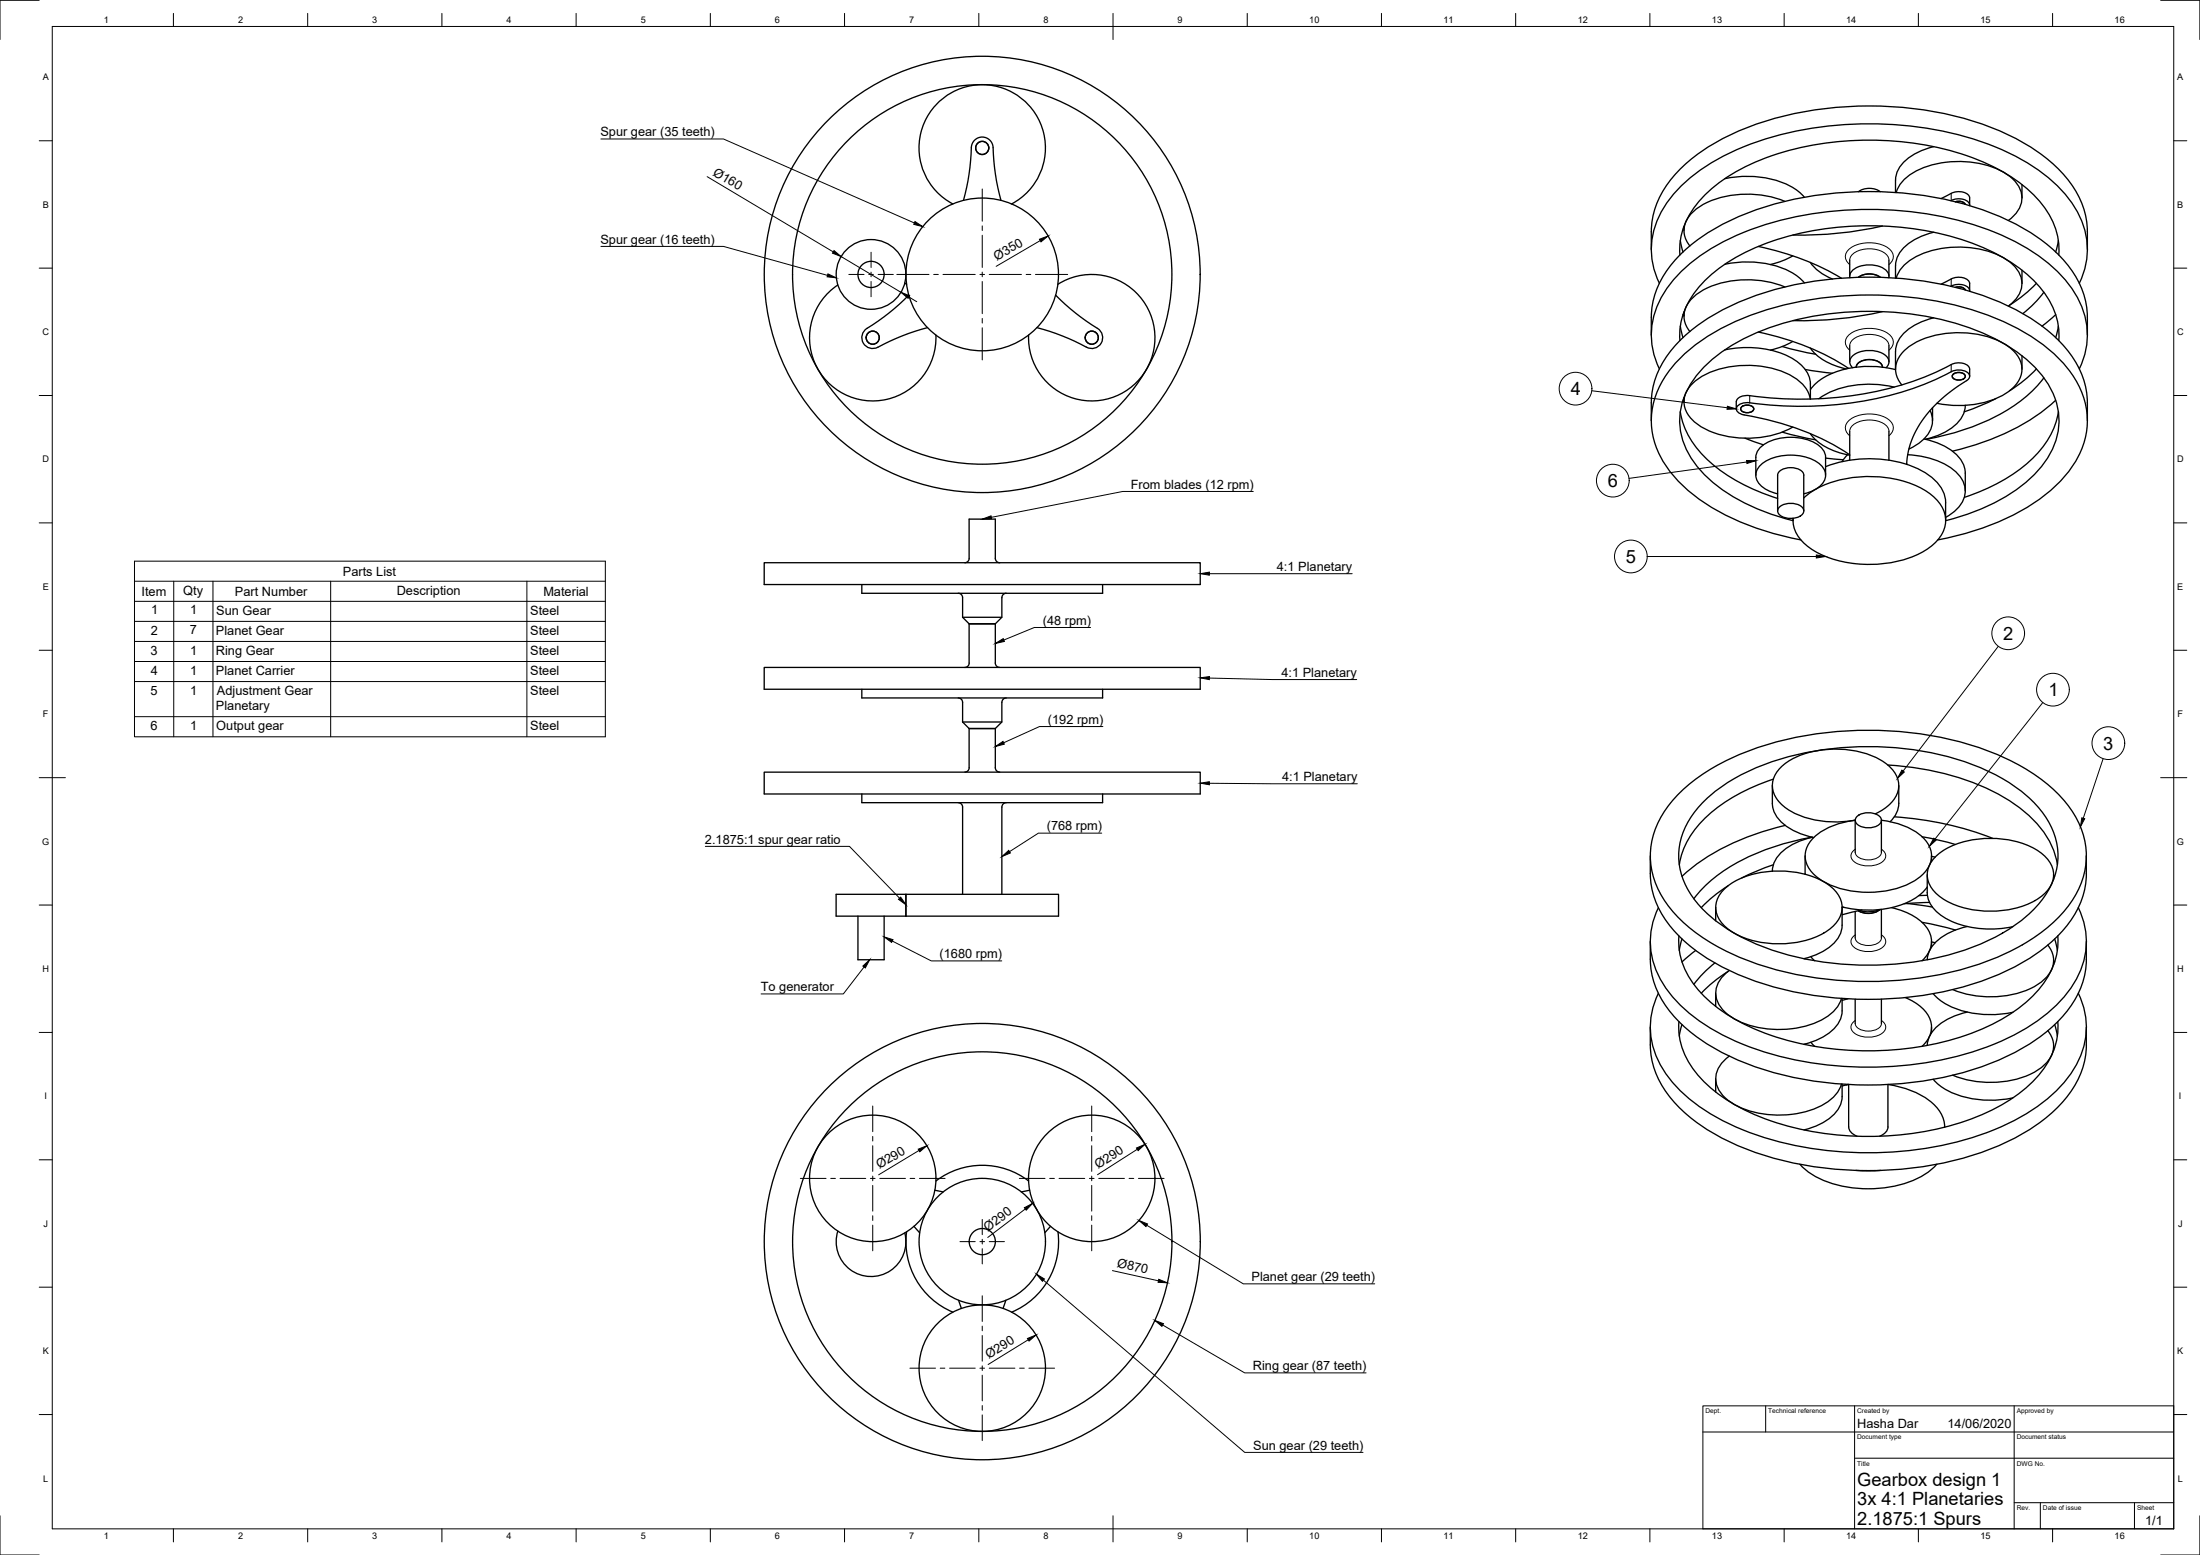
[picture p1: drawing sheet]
<svg xmlns="http://www.w3.org/2000/svg" width="841mm" height="594mm" viewBox="0 0 841 594" stroke-linecap="round" stroke-linejoin="round" font-family="sans-serif">
<!-- layer: Visible -->
<g fill="none" stroke="#000" stroke-width=".51">
<path d="M739.2 56a19.5 19.5 0 0 0-13.9 9.5 16.1 16.1 0 0 0-.7 8M364.3 77.9a24.2 24.2 0 0 1-7.5-36.7 24.2 24.2 0 0 1 37.4 0 24.2 24.2 0 0 1-7.5 36.7M368.3 76.6a89.5 89.5 0 0 0 3.1-21 4.2 4.2 0 0 1 4.5-3.2 4.2 4.2 0 0 1 3.7 4 84 84 0 0 0 3.1 20.2M659.4 68.3a37.1 37.1 0 0 1 27.1 4.1l3.3 3M682.4 76.9a37.8 37.8 0 0 0-32.8 2.1 10.3 10.3 0 0 0-5.5 11.4l1.9 3.6M710.5 73.2a7.4 7.4 0 0 1 8.3 0M724.9 73.6a15.6 15.6 0 0 1 10-9.4 37.8 37.8 0 0 1 32.2 2.4 10.2 10.2 0 0 1 5.2 12.2 12.7 12.7 0 0 1-4.5 5.4M742 75.9l1.7-.9a7.7 7.7 0 0 1 8.1-1.1l1.1 1.2 .1 3.3M745.8 76.7a5.9 5.9 0 0 1 7 .9l.1 1M747.5 77.1a3.1 3.1 0 0 1 3.8 1M773 70.5v5.1M631.3 95.3a37.9 37.9 0 0 1 3-19.6 51.3 51.3 0 0 1 21.4-21.2 120.3 120.3 0 0 1 58.9-14 120.3 120.3 0 0 1 59 14 51.3 51.3 0 0 1 21.4 21.2 29.4 29.4 0 0 1 3 12.8v6.8"/>
<path d="M642.2 97.4a28.9 28.9 0 0 1 10-23.4 75.5 75.5 0 0 1 37-17.8 117.7 117.7 0 0 1 70.9 6.6 51.2 51.2 0 0 1 23.5 19.7 25.6 25.6 0 0 1 3.4 14.9M642.4 91.9l1 4.4M643.7 86.5v1.6M672.2 94.2a101.9 101.9 0 0 1 31.8 12.1M685.3 97.7l-3.9 2-4.6 1.3M707.1 99.4v6.1M719.6 86.4a139.4 139.4 0 0 1-34.2 3.4M722.1 99.4v6.1M739.2 88.7a19.5 19.5 0 0 0-13.9 9.5 16.1 16.1 0 0 0-.7 8M786.9 91.9l-1 4.4M320.3 108.9a24.2 24.2 0 0 0 2.4 41.6 24.2 24.2 0 0 0 35.1-22.5M345.9 108.2l.7 .4"/>
<path d="M347.4 112.8a88.4 88.4 0 0 1-16.6 13.1 4.2 4.2 0 0 0-.6 5.5 4.2 4.2 0 0 0 5.4 1.3 83.9 83.9 0 0 1 19-7.5M403.6 112.8a86.7 86.7 0 0 0 16.5 13.1 4.2 4.2 0 0 1 .6 5.5 4.2 4.2 0 0 1-5.4 1.2M404.4 108.6a24.2 24.2 0 0 1 35.5 11.8 24.2 24.2 0 0 1-18.7 32.5 24.2 24.2 0 0 1-28-24.9M634.4 108.2a29.9 29.9 0 0 1 4.9-33.5 73.7 73.7 0 0 1 34.7-21.3 136.9 136.9 0 0 1 88.7 2.7 66.2 66.2 0 0 1 28.9 20.9 29.5 29.5 0 0 1 3.3 31.2M643.7 119.2v1.6M659.4 101a37.1 37.1 0 0 1 27.1 4.1l3.3 3M682.4 109.6a37.8 37.8 0 0 0-32.8 2.1 10.3 10.3 0 0 0-5.5 11.4l1.9 3.6M692 100.3a18.4 18.4 0 0 0 8.5 6.3M707.2 106.1a4.1 4.1 0 0 1 3.4-4.2 10.8 10.8 0 0 1 10.8 1.8 2.76 2.76 0 0 1 .7 2.4M710.5 105.9a7.4 7.4 0 0 1 8.3 0M719.6 119.1a139.4 139.4 0 0 1-34.2 3.4M724.9 106.3a15.6 15.6 0 0 1 10-9.4 37.8 37.8 0 0 1 32.2 2.4 10.2 10.2 0 0 1 5.2 12.2 12.7 12.7 0 0 1-4.5 5.4"/>
<path d="M742 108.6l1.7-.9a7.7 7.7 0 0 1 8.1-1.1l1.1 1.2 .1 3.3M745.8 109.4a5.9 5.9 0 0 1 7 .9l.1 1M747.5 109.8a3.1 3.1 0 0 1 3.8 1M773 103.2v5.1M778.5 108.2l-5.2 4.8-5.1 3.6M781.3 111.6l-3.2 3.9-4.8 4.3M396.4 125.2a84.1 84.1 0 0 1 18.9 7.4M631.3 128a37.9 37.9 0 0 1 3-19.6 51.3 51.3 0 0 1 21.4-21.2 120.3 120.3 0 0 1 58.9-14 120.3 120.3 0 0 1 59 14 51.3 51.3 0 0 1 21.4 21.2 29.4 29.4 0 0 1 3 12.8v6.8M642.2 130.1a28.9 28.9 0 0 1 10-23.4 75.5 75.5 0 0 1 37-17.8 117.7 117.7 0 0 1 70.9 6.6 51.2 51.2 0 0 1 23.5 19.7 25.6 25.6 0 0 1 3.4 14.9M642.4 124.6l1 4.4M643.4 120.2l.4 .4M659.4 133.7a36.8 36.8 0 0 1 27.5 4.4 11.2 11.2 0 0 1 5.2 8.6v5.8"/>
<path d="M672.2 126.9a99.3 99.3 0 0 1 34.5 13.9M681.3 132.4l5.7 1.5 7.1 1.4M685.3 130.5l-3.9 1.9-4.6 1.3M692 133a21.8 21.8 0 0 0 13.7 7.9M707.1 132.1v6.1M722.1 132.1v6.1M739.2 121.4a19.5 19.5 0 0 0-13.9 9.5l-.7 3.3v6.8M773 135.9v5.1M785.9 120.2l-5.3 4.4M786.9 124.6l-1 4.4M634.4 140.9a29.9 29.9 0 0 1 4.9-33.5 73.7 73.7 0 0 1 34.7-21.3 136.9 136.9 0 0 1 88.7 2.7 66.2 66.2 0 0 1 28.9 20.9 29.5 29.5 0 0 1 3.3 31.2M642.4 157.3a35.2 35.2 0 0 0 15.8 22.8 76.3 76.3 0 0 0 21.4 10.3"/>
<path d="M643.4 152.9l.4 .4M643.7 151.9v1.6M665.7 155.5a3.1 3.1 0 0 1 4.7 .7 2.89 2.89 0 0 1-5 0zM670.4 156.1v.1M690.1 141.2l10.4 1.4M692 152.5a14.3 14.3 0 0 0-9.5-10.1 38 38 0 0 0-32.3 1.6 10.9 10.9 0 0 0-6.1 11.8 16.4 16.4 0 0 0 11.1 9.5 38.3 38.3 0 0 0 30.1-2.1M708.2 140.5a3 3 0 0 1 .7-5.1 10.7 10.7 0 0 1 12.7 1.2 2.8 2.8 0 0 1-.6 3.9M709.6 140.3a4.4 4.4 0 0 1 5-2.9 4.4 4.4 0 0 1 5 2.9M709.6 140.3h.1M719.6 140.3h.1M724.1 147.9a37.4 37.4 0 0 0-27.6 3.6l-1.2 .8M724.6 141.2a37.1 37.1 0 0 0-28.7 3.9l-2.5 2.1-1.3 1.6"/>
<path d="M727 147.1a9.2 9.2 0 0 1 1.6-13.7 33.7 33.7 0 0 1 25-6 25.7 25.7 0 0 1 17.5 8.2 9 9 0 0 1-1.6 12.6 32.8 32.8 0 0 1-25.2 6.5l-3.9-.6M737.8 156.8a9.1 9.1 0 0 1-2.7 11.2l-2.4 1.9-3 1.7M738.8 155.8v4.9M746.6 143a3.1 3.1 0 0 1 4.7 .7 2.89 2.89 0 0 1-5 0zM751.3 154.9a12.1 12.1 0 0 1-7.2 9.9l-4.6 2-3.5 1M753 143.8v-2.8a3.8 3.8 0 0 0-4.6-2.4l-1.3 .2a130.4 130.4 0 0 1-78.8 12.3 4 4 0 0 0-4.5 2.4l-.1 2.7M763 152.3l-6.4 2.9-5.7 2.1M778.5 140.9l-5.2 4.8-5.1 3.6M781.3 144.3a60.9 60.9 0 0 1-29.5 19.5l-7.6 2.3-8 1.8M785.9 152.9a86.1 86.1 0 0 1-39.5 19.5M786.9 157.3a34 34 0 0 1-14.6 21.9 73.7 73.7 0 0 1-21.4 10.8M631.3 160.7a37.9 37.9 0 0 1 3-19.6 51.3 51.3 0 0 1 21.4-21.2 120.3 120.3 0 0 1 58.9-14 120.3 120.3 0 0 1 59 14 51.3 51.3 0 0 1 21.4 21.2 29.4 29.4 0 0 1 3 12.8v6.8"/>
<path d="M667.1 167.4l7 2.6M681.3 165.1l5.7 1.5 7.1 1.4M692 165.7a22.7 22.7 0 0 0 15.1 8.2M697.9 174.7v6.9M697.9 178.3a46.6 46.6 0 0 1 37.1 1.7 15 15 0 0 1 8.8 12M697.9 175l6.8 .7M697.9 174.7a7.7 7.7 0 0 0-5.7-6.3 20.4 20.4 0 0 0-18.6 2 5.9 5.9 0 0 0-2.4 4.3v6.9M706.3 173.8l-2.1 2.5M707.1 164.8v11M707.1 173.8a103.7 103.7 0 0 0-41.2-15.5 2.07 2.07 0 0 1-1.7-3.2l1-.7 1.3-.4a14.1 14.1 0 0 1 5.8 .3 130.2 130.2 0 0 0 75-12.8 5 5 0 0 1 5.6 2 1.89 1.89 0 0 1-1.1 1.9 47.9 47.9 0 0 0-21 22.9l-1.2 3.9-.7 5.2v-.3M722.1 164.8v11M729.3 173.7a29.1 29.1 0 0 1 19.1 7.3 9.1 9.1 0 0 1-.8 14l-3.8 2.7"/>
<path d="M735.5 167.7a22.2 22.2 0 0 1 14.5 8.6 8.8 8.8 0 0 1 1.3 4.5M679.6 195.2v-13.6a4.4 4.4 0 0 1 5-2.9 4.4 4.4 0 0 1 5 2.9l-.1 13.6M679.6 188.7a10.6 10.6 0 0 1-8.2-5.9 6.2 6.2 0 0 1 4.1-6.9 20.4 20.4 0 0 1 19.9 1.2 5.2 5.2 0 0 1 .1 8.8l-3.2 1.9-2.7 .9M680.4 193.6a7.1 7.1 0 0 1 8.8 .5 2.3 2.3 0 0 1-1.8 3.5 7 7 0 0 1-7.5-1.3 1.89 1.89 0 0 1 .5-2.7zM689.6 190.2a37.6 37.6 0 0 1 26.4-8.1 37.8 37.8 0 0 1 22.9 7.4 11.1 11.1 0 0 1 2 16.7 31.7 31.7 0 0 1-20.1 9.1 42.9 42.9 0 0 1-29-6 13.3 13.3 0 0 1-6.4-11.3l.1 .9a70.2 70.2 0 0 1-35.4-19.1 26.5 26.5 0 0 1-5.4-30.1 46.3 46.3 0 0 1 21.1-19.9 112.8 112.8 0 0 1 65.5-9.7 89.6 89.6 0 0 1 40.4 14.8 35 35 0 0 1 15.1 22.1 27.5 27.5 0 0 1-7.7 22.8 70.2 70.2 0 0 1-35.3 19.1M743.8 192.1v6.8M751.3 180.8v6.8M292.1 215h166.7v8.3h-166.7zM368.8 215l.9-.2 .7-1 .1-15.5h10v15l.5 1.2 1.2 .5M688.4 206.3a95 95 0 0 1-42.4-18.4 38.6 38.6 0 0 1-14.5-23.3 32.7 32.7 0 0 1 10.7-27.7 82.6 82.6 0 0 1 38.7-20.1 136.1 136.1 0 0 1 84 5.6 61.1 61.1 0 0 1 28.3 22.3 29.8 29.8 0 0 1-2.8 36 70.4 70.4 0 0 1-31.5 20.7 119.1 119.1 0 0 1-18.1 4.9M329.5 223.3v3.4h92v-3.4M366.3 226.6l.9 .3 .7 1 .1 7.9"/>
<path d="M368 235.8h15M368 235.8l2.5 2.5M370.5 238.3h10M370.5 238.3v15l-.5 1.2-1.2 .5M380.5 238.3v15l.5 1.2 1.2 .5M383 228.3v7.5l-2.5 2.5M384.7 226.6l-1.2 .5-.5 1.2M292.1 255h166.7v8.3h-166.7zM329.5 263.3v3.4h92v-3.4M366.3 266.7l1.2 .4 .5 1.2M368 275.8h15M368 268.3v7.5"/>
<path d="M368 275.8l2.5 2.5M370.5 278.3h10M370.5 278.3v15l-.5 1.2-1.2 .5M380.5 278.3v15l.5 1.2 1.2 .5M383 268.3v7.5l-2.5 2.5M384.7 266.7l-1.2 .4-.5 1.2M292.1 295h166.7v8.3h-166.7zM677.9 297.7a63.1 63.1 0 0 0-29.5 18.6 29.2 29.2 0 0 0-6.4 14.1M721.7 292.3a98.5 98.5 0 0 1 47.1 14 38 38 0 0 1 17.2 21.6l.5 2.5M329.5 303.3v3.4h92v-3.4M366.3 306.7l1.2 .4 .5 1.2v33.4M383 308.3v33.4"/>
<path d="M384.7 306.7l-1.2 .4-.5 1.2M641.7 303.3a80.8 80.8 0 0 1 36.2-19.5 138.1 138.1 0 0 1 82.2 3.1 70.8 70.8 0 0 1 29.2 19.2 30.3 30.3 0 0 1 5.6 33.1 50.4 50.4 0 0 1-21.7 21.7 122.2 122.2 0 0 1-64.3 14 119.1 119.1 0 0 1-53.6-14 50.4 50.4 0 0 1-21.7-21.7 29.5 29.5 0 0 1 3.4-30.3zM651.2 306.4a74.5 74.5 0 0 1 35.8-18.1 118.5 118.5 0 0 1 71.1 5.4 53.1 53.1 0 0 1 25 20.1 26.2 26.2 0 0 1-3.6 31.4 67.8 67.8 0 0 1-33.7 19.4 119 119 0 0 1-75.4-4.4 53.1 53.1 0 0 1-25-20 26.2 26.2 0 0 1 3.6-31.4zM677.5 306.9a12.3 12.3 0 0 0 7.5 10.1l4.7 2 3.6 1M677.5 300.1v6.8M682.5 315.3a87.3 87.3 0 0 0-39.5 19.5M692.7 319.8a80.5 80.5 0 0 0-39.8 17.7l-5.4 5.9M692.8 319.9a21.8 21.8 0 0 0-14 8.5 8.7 8.7 0 0 0-1.3 4.4M709.2 313.4v12.2M709.2 313.4a26 26 0 0 0-17.1 7.9 9 9 0 0 0 1.4 12.9 31.5 31.5 0 0 0 22.9 6.6 28 28 0 0 0 19.5-7.7 9.2 9.2 0 0 0-1.5-13.8 28.1 28.1 0 0 0-15.2-5.9v12.2M710.1 311.8a7.1 7.1 0 0 1 8.8 .5 2.3 2.3 0 0 1-1.8 3.5 7 7 0 0 1-7.5-1.3 1.89 1.89 0 0 1 .5-2.7zM716.9 310.9a14 14 0 0 0 8.9-9.9 10.6 10.6 0 0 0-5.2-9.6 37 37 0 0 0-30.4-3.5 17.7 17.7 0 0 0-12.1 9.4 9.9 9.9 0 0 0 4.5 11.3 35.7 35.7 0 0 0 26.6 4.7"/>
<path d="M724.2 312.1a125.9 125.9 0 0 1 37.6 8.2M725.9 300.1v6.8M725.9 306.9a9.8 9.8 0 0 1-3.3 7M734.8 319.7l7 1.4 5.7 1.5M630.9 327a37.8 37.8 0 0 0 3 19.6 51.3 51.3 0 0 0 21.4 21.1 120.3 120.3 0 0 0 58.9 14.1 120.3 120.3 0 0 0 59-14.1 51.3 51.3 0 0 0 21.4-21.1 29.4 29.4 0 0 0 3-12.8v-6.8M658.9 340a30.5 30.5 0 0 1 22.1-7.2 29.8 29.8 0 0 1 20.3 7.2 9.2 9.2 0 0 1-1.2 14.5 34.7 34.7 0 0 1-26.8 5.5 24.6 24.6 0 0 1-15.4-7.8 8.9 8.9 0 0 1 1-12.2zM660.6 338.4l-6 4.4-4.2 4M677.9 330.4l-5.7 2.1-6.4 2.9M690.1 327v6.8M690.1 333.8v.2M736.7 334.2v6.8a12.2 12.2 0 0 0 7.7 10.2 38.2 38.2 0 0 0 25.1 2.8M736.8 338.9a24.8 24.8 0 0 1-17.5 8.5 40.8 40.8 0 0 1-15.1-.9"/>
<path d="M738.4 327v2.2M738.4 327.2l1.4 .3M739.7 327.5a30.5 30.5 0 0 1 22.2-7.2 29.8 29.8 0 0 1 20.2 7.2 9.2 9.2 0 0 1-1.2 14.5 34.7 34.7 0 0 1-26.8 5.6 24.6 24.6 0 0 1-15.4-7.9 8.9 8.9 0 0 1 1-12.2zM785.1 334.2v1.7M785.1 334.4l.4 .4M319.6 341.7h26.7v8.3h-26.7zM328 350v16.7h10v-16.7M346.3 341.7h58.4v8.3h-58.4zM630.9 359.7a37.8 37.8 0 0 0 3 19.6 51.3 51.3 0 0 0 21.4 21.2 120.3 120.3 0 0 0 58.9 14 120.3 120.3 0 0 0 59-14 51.3 51.3 0 0 0 21.4-21.2 29.4 29.4 0 0 0 3-12.8v-6.8M634 346.8a29.9 29.9 0 0 0 4.9 33.5 73.7 73.7 0 0 0 34.7 21.3 136.9 136.9 0 0 0 88.7-2.7 66.2 66.2 0 0 0 29-20.9 29.5 29.5 0 0 0 3.2-31.2M641.8 357.6a28.9 28.9 0 0 0 10 23.4 75.5 75.5 0 0 0 37 17.8 117.7 117.7 0 0 0 70.9-6.6 51.2 51.2 0 0 0 23.6-19.7 25.6 25.6 0 0 0 3.3-14.9M643 358.7l-1 4.4"/>
<path d="M655.9 346.7v5.1M704.2 346.7v6.8a12 12 0 0 1-6.9 9.7l-4.3 2-3.4 1.1M704.8 346.6l-.6 .2M709.2 348.2v10.1M710.4 348l.3 .1M710.7 348.1a7.8 7.8 0 0 0 7.1 0M711.7 347.7l-7.5 1.8M718.7 347.5a12.2 12.2 0 0 1-7.9 .4M718.9 347.5l-1.1 .6M719.2 347.4v10.9M723.1 346.8a21.7 21.7 0 0 1 14.1 8.5 9.1 9.1 0 0 1-2.4 11.7M729.1 345.2l9.6 1.3"/>
<path d="M734.8 352.4l7.1 1.4 5.6 1.5M736.8 342l-3.3 .2M737.6 344.8l-9.7 .5M738.4 359.7v2.2M738.4 359.9l1.4 .3M752 354a20.3 20.3 0 0 0-14.5 9.4l-.7 3.3M785.5 358.7l1 4.4M634 379.5a29.9 29.9 0 0 0 4.9 33.5 73.7 73.7 0 0 0 34.7 21.3 136.9 136.9 0 0 0 88.7-2.7 66.2 66.2 0 0 0 29-20.9 29.5 29.5 0 0 0 3.2-31.2M648.2 363.1l-5.2 4.4M655.6 367.9l-4.8 4.3-3.3 3.9M655.9 379.4v5.1M660.6 371.1l-6 4.4-4.2 4"/>
<path d="M661.1 370.8a9.8 9.8 0 0 0-4.2 12.5 21.7 21.7 0 0 0 15.3 9.2 36 36 0 0 0 27.3-4.8l2-1.9a10.5 10.5 0 0 0 2.5-4.4M690.1 366.2v.2M692.3 365.5l1.4 1.5M739 379.6a27.1 27.1 0 0 0 18.5 7.9l6 .1 6-.9M782.8 361.1a9 9 0 0 1-1.1 12.9 30.8 30.8 0 0 1-21.2 6.8 37 37 0 0 1-14-2.7M785.1 366.9v1.7M785.1 367.1l.4 .4M630.9 392.4a37.8 37.8 0 0 0 3 19.6 51.3 51.3 0 0 0 21.4 21.2 120.3 120.3 0 0 0 58.9 14 120.3 120.3 0 0 0 59-14 51.3 51.3 0 0 0 21.4-21.2 29.4 29.4 0 0 0 3-12.8v-6.8M641.8 390.3a28.9 28.9 0 0 0 10 23.4 75.5 75.5 0 0 0 37 17.8 117.7 117.7 0 0 0 70.9-6.6 51.2 51.2 0 0 0 23.6-19.7 25.6 25.6 0 0 0 3.3-14.9M643 391.4l-1 4.4M690.1 398.9v.2M692.3 398.2l1.4 1.6"/>
<path d="M704.2 381.5a15.8 15.8 0 0 1-.7 7.9 19.5 19.5 0 0 1-13.9 9.6M706.5 381.6l-2.3 .6M709.2 381.7v9.3M719.2 381.7v9.3M728.3 381.1a15.7 15.7 0 0 1 9.8 9.2 9.4 9.4 0 0 1-3.3 9.5M738.4 392.4v2.2M752 386.7a20.3 20.3 0 0 0-14.5 9.4l-.7 3.3M782.8 393.8a9 9 0 0 1-1.1 12.9 30.8 30.8 0 0 1-21.2 6.8 37 37 0 0 1-14-2.7M785.1 399.6v1.7M785.5 391.4l1 4.4M655.9 412.1v5.1M661.1 403.5a9.8 9.8 0 0 0-4.2 12.5 21.7 21.7 0 0 0 15.3 9.3 36 36 0 0 0 27.3-4.9l2-1.9a10.5 10.5 0 0 0 2.5-4.4"/>
<path d="M704.2 414.2a15.8 15.8 0 0 1-.7 8 19.5 19.5 0 0 1-13.9 9.5M705.6 414.5l1.1-.2 .1 16.8 1 1.7 2.1 1.3M706.4 414.3l-2.2 .6M739 412.3a27.1 27.1 0 0 0 18.5 7.9l6 .1 6-.9M743.4 430.6h.1M743.4 430.6a14.3 14.3 0 0 0-8.2-11.7l-3.3-1.7-3.8-1.4-6.4-1.5v16.8l-1 1.7-2.1 1.3M357.4 454.7l3.2 .7M357.8 451.2a29.2 29.2 0 0 1 35.4 0M393.6 454.7l-3.2 .7M688.1 444.8a32.8 32.8 0 0 0 22.3 9.2 41.5 41.5 0 0 0 27-6.4l3-2.8M709.5 447.1l4.7 .3 4.8-.3M320.3 470.3a13.3 13.3 0 0 0 12.3 17.4 13.3 13.3 0 0 0 13.3-16.7"/>
<path d="M346.6 470.6a29.2 29.2 0 0 0 17.7 30.7M349.4 468.5l2.2 2.5M401.6 468.5l-2.2 2.5M404.4 470.6a29.2 29.2 0 0 1-17.7 30.7M366.5 496.8l1 3.1M384.5 496.8l-1 3.1"/>
<circle cx="375.5" cy="56.5" r="2.51"/>
<circle cx="333" cy="104.8" r="13.3"/>
<circle cx="333" cy="104.8" r="5"/>
<circle cx="375.5" cy="104.8" r="83.3"/>
<circle cx="375.5" cy="104.8" r="29.2"/>
<circle cx="375.5" cy="104.8" r="72.5"/>
<circle cx="333.6" cy="129" r="2.51"/>
<circle cx="417.4" cy="129" r="2.51"/>
<circle cx="333.6" cy="450.2" r="24.2"/>
<circle cx="417.4" cy="450.2" r="24.2"/>
<circle cx="375.5" cy="474.3" r="83.4"/>
<circle cx="375.5" cy="474.3" r="72.5"/>
<circle cx="375.5" cy="474.3" r="24.2"/>
<circle cx="375.5" cy="474.3" r="5"/>
<circle cx="375.5" cy="522.7" r="24.2"/>
</g>
<!-- layer: Visible Narrow -->
<g fill="none" stroke="#000" stroke-width=".38">
<path d="M745.9 73.9v2.7M707.1 99.4a5.4 5.4 0 0 1 5.1-4.1 9.5 9.5 0 0 1 9.5 2.7l.4 1.4M707.1 101.1a3.7 3.7 0 0 1 .5-6.4 13.6 13.6 0 0 1 14.9 .6 3.5 3.5 0 0 1-.4 5.8M745.9 106.6v2.7M707.1 133.8a3.7 3.7 0 0 1 .5-6.4 13.6 13.6 0 0 1 14.9 .6 3.5 3.5 0 0 1-.4 5.8M707.1 132.1a5.4 5.4 0 0 1 5.1-4.1 9.5 9.5 0 0 1 9.5 2.7l.4 1.4M745.9 139.3v2.7M668.9 151.2v2.7M707.1 166.5a3.7 3.7 0 0 1 .5-6.4 13.6 13.6 0 0 1 14.9 .6 3.5 3.5 0 0 1-.4 5.8M707.1 164.8a5.4 5.4 0 0 1 5.1-4.1 9.5 9.5 0 0 1 9.5 2.7l.4 1.4M709.2 325.6a4.4 4.4 0 0 0 5 2.9 4.4 4.4 0 0 0 5-2.9M709.2 324.4a2.84 2.84 0 0 0-1.6 2.8 2.84 2.84 0 0 0 2 2.6 9.7 9.7 0 0 0 10.6-1.1 2.66 2.66 0 0 0-1-4.3"/>
<path d="M709.2 358.3a4.4 4.4 0 0 0 5 2.9 4.4 4.4 0 0 0 5-2.9M709.2 357.2a2.84 2.84 0 0 0-1.6 2.8 2.84 2.84 0 0 0 2 2.5 9.7 9.7 0 0 0 10.6-1.1 2.66 2.66 0 0 0-1-4.2M709.2 391a4.4 4.4 0 0 0 5 2.9 4.4 4.4 0 0 0 5-2.9M709.2 389.9a2.84 2.84 0 0 0-1.6 2.8 2.84 2.84 0 0 0 2 2.5 9.7 9.7 0 0 0 10.6-1.1 2.66 2.66 0 0 0-1-4.2"/>
</g>
<!-- layer: TitleBlock -->
<path d="M651 537.1h180v47h-180zM675 537.1v10M709 537.1v47M770 537.1v47M651 547.1h180M709 557.1h122M770 574.1h61M780 574.1v10M816 574.1v10" fill="none" stroke="#000" stroke-width=".38"/>
<!-- layer: Border -->
<g fill="none" stroke="#000" stroke-width=".38">
<path d="M15 .1h-15v15M20 10.1h811v574h-811zM66.3 5.1v5M117.6 5.1v5M168.9 5.1v5M220.2 5.1v5M271.5 5.1v5M322.9 5.1v5M374.2 5.1v5M425.5 5.1v10M476.8 5.1v5M528.1 5.1v5"/>
<path d="M579.4 5.1v5M630.7 5.1v5M682.1 5.1v5M733.4 5.1v5M784.7 5.1v5M826 .1h15v15M15 53.8h5M831 53.8h5M15 102.4h5M831 102.4h5M15 151.1h5M831 151.1h5"/>
<path d="M15 199.8h5M831 199.8h5M15 248.4h5M831 248.4h5M15 297.1h10M826 297.1h10M15 345.8h5M831 345.8h5M15 394.4h5M831 394.4h5M15 443.1h5M831 443.1h5"/>
<path d="M15 491.8h5M831 491.8h5M15 540.4h5M831 540.4h5M0 579.1v15h15M425.5 579.1v10M841 579.1v15h-15M66.3 584.1v5M117.6 584.1v5M168.9 584.1v5M220.2 584.1v5M271.5 584.1v5"/>
<path d="M322.9 584.1v5M374.2 584.1v5M476.8 584.1v5M528.1 584.1v5M579.4 584.1v5M630.7 584.1v5M682.1 584.1v5M733.4 584.1v5M784.7 584.1v5"/>
</g>
<!-- layer: Center Lines -->
<g fill="none" stroke="#000" stroke-width=".38">
<path d="M375.5 72.2v12.3M333 96.4v5.8M375.5 86.3v1.8M375.5 89.9v12.3M324.5 104.9h5.8M332.1 104.9h1.8M333 104v1.7M333 107.5v5.9M335.7 104.9h5.8M342.8 104.9h12.3M356.9 104.9h1.8M360.5 104.9h12.3"/>
<path d="M374.6 104.9h1.8M375.5 104v1.7M375.5 107.5v12.3M378.2 104.9h12.3M392.3 104.9h1.8M395.8 104.9h12.4M375.5 121.6v1.8M375.5 125.2v12.3M333.6 422.5v9.8M333.6 434.1v1.8M333.6 437.7v9.8M417.3 422.5v9.8"/>
<path d="M417.3 434.1v1.8M417.3 437.7v9.8M306 450.2h9.8M317.6 450.2h1.8M321.1 450.2h9.9M332.7 450.2h1.8M333.6 449.3v1.8M333.6 452.9v9.8M336.3 450.2h9.8M347.9 450.2h1.8M351.5 450.2h9.8M389.7 450.2h9.8"/>
<path d="M401.3 450.2h1.8M404.9 450.2h9.8M416.5 450.2h1.8M417.3 449.3v1.8M417.3 452.9v9.8M420 450.2h9.9M431.6 450.2h1.8M435.2 450.2h9.8M333.6 464.5v1.8M333.6 468.1v9.8M367 474.4h5.8M374.6 474.4h1.8"/>
<path d="M375.5 465.9v5.8M375.5 473.5v1.8M375.5 477v5.9M378.2 474.4h5.8M417.3 464.5v1.8M417.3 468.1v9.8M375.5 495v9.9M375.5 506.6v1.8M375.5 510.2v9.8M347.8 522.7h9.8M359.4 522.7h1.8M363 522.7h9.8"/>
<path d="M374.6 522.7h1.8M375.5 521.8v1.8M375.5 525.4v9.8M375.5 537v1.8M378.2 522.7h9.8M389.8 522.7h1.8M393.3 522.7h9.9M375.5 540.5v9.9"/>
</g>
<!-- layer: Dimensions -->
<path d="M270.3 67.5l48.2 28.7M321.5 98l22.9 13.7M397.7 91.9l-16.9 9.9M347.5 113.5l3 1.8M351.3 439.5l-15.4 9.3M434.8 439.1l-15.2 9.7M392 461.9l-14.4 10.9M425.3 485.4l17.5 3.9M393.1 511.8l-15.4 9.5" fill="none" stroke="#000" stroke-width=".38"/>
<path d="M318.8 95.7l2.7 2.3-3.3-1.3zM397.4 91.4l3.3-1.3-2.7 2.3zM344.4 111.7l3.3 1.3-.5 1zM351 439l3.3-1.3-2.7 2.3zM434.5 438.6l3.2-1.4-2.6 2.4zM391.6 461.4l3.1-1.6-2.4 2.5zM443 488.8l3.3 1.3-3.6-.2zM392.8 511.4l3.3-1.4-2.7 2.4z" fill="#000" stroke="#000" stroke-width=".38"/>
<!-- layer: Annotations -->
<g fill="#000" stroke="#000" stroke-width=".38">
<path d="M349.8 84.6l3 2-3.5-.9zM316.5 104.6l3.2 1.5-3.5-.3zM375.5 198.3l3.4-1.2 .2 1.1zM458.8 219.2l3.5-.6v1.1zM380.5 245.8l3-1.8 .5 1.1zM458.8 259l3.5-.5v1.1zM380.5 285.2l2.9-2 .5 1.1zM458.8 299.2l3.5-.5v1.1zM383 327.3l2.6-2.4 .6 1zM343.5 343.6l.8-.9 2 3zM329.9 369.1l2.6-2.4-1.7 3.1zM338 357.9l3.4 1.1-.6 1z"/>
<path d="M435.4 466.3l3.3 1.3-.6 1zM396.2 486.8l3.1 1.8-.8 .9zM441.5 504.5l3.3 1.2-.6 1z"/>
</g>
<g fill="none" stroke="#000" stroke-width=".38">
<path d="M229.7 53.1h46.9l72.9 32.1M229.7 94.1h46.9l39.8 11.1M479.1 187.8h-49.9l-50.2 9.8M462.3 219.2h54.6M416.9 239.7h-21.5l-11.7 4.8M462.3 259.1l24.2 .5h32.1M421.6 277.6h-24.2l-13.7 6.2M462.3 299.2l56.6 .2M421.2 318.3h-24.2l-11.1 7.1M269.6 323.4h55.1l19.2 19.7M341.1 359.5l14.9 7.6h26.9M330.3 369.4l-7.9 10.3h-31.4"/>
<path d="M438.4 468.1l36.9 22.4h50.2M398.9 489.1l76.9 65.8h45.3M444.5 506.2l31.3 18.3h46.4"/>
</g>
<!-- layer: BOM -->
<g fill="none" stroke="#000" stroke-width=".38">
<path d="M608.5 149.3l51.8 6.5M667.8 176.5l-45.1 6.3M51.4 214.4h180v67.1h-180zM629.7 212.6h64.7M51.4 222.1h180M51.4 229.7h180M51.4 237.4h180M66.4 222.1v59.4M81.4 222.1v59.4M126.4 222.1v59.4M201.4 222.1v59.4M51.4 245.1h180"/>
<path d="M51.4 252.7h180M763.9 246.9l-36.4 47.7M51.4 260.4h180M51.4 273.8h180M780.9 268.4l-41.2 52.2M804 289.8l-7.6 22.8"/>
<circle cx="602.3" cy="148.5" r="6.3"/>
<circle cx="616.6" cy="183.6" r="6.3"/>
<circle cx="623.5" cy="212.6" r="6.3"/>
<circle cx="767.7" cy="241.9" r="6.3"/>
<circle cx="784.8" cy="263.5" r="6.3"/>
<circle cx="806" cy="283.9" r="6.3"/>
</g>
<path d="M660.4 155.2l3.4 1-3.6 .2zM667.7 175.9l3.5 .1-3.4 1.1zM694.4 212l3.4 .6-3.4 .6zM727.1 294.2l.9 .8-2.6 2.4zM795.8 312.4l1.1 .4-1.6 3.1zM739.2 320.2l1 .8-2.7 2.4z" fill="#000" stroke="#000" stroke-width=".38"/>
<g font-size="7">
<text x="600.5" y="151">4</text>
<text x="614.6" y="186.1">6</text>
<text x="621.5" y="215.1">5</text>
<text x="765.8" y="244.4">2</text>
<text x="783.1" y="266">1</text>
<text x="804.1" y="286.4">3</text>
<text x="710" y="567.6">Gearbox design 1</text>
<text x="710" y="575.1">3x 4:1 Planetaries</text>
<text x="710" y="582.6">2.1875:1 Spurs</text>
</g>
<g font-size="4.9">
<text x="229.5" y="52.1">Spur gear (35 teeth)</text>
<text x="272.3" y="66.8" transform="rotate(31 272.3 66.8)">Ø160</text>
<text x="229.5" y="93.1">Spur gear (16 teeth)</text>
<text x="381.1" y="99.7" transform="rotate(-30 381.1 99.7)">Ø350</text>
<text x="432.3" y="186.7">From blades (12 rpm)</text>
<text x="131.1" y="220">Parts List</text>
<text x="488.1" y="218.1">4:1 Planetary</text>
<text x="54.1" y="227.6">Item</text>
<text x="70" y="227.2">Qty</text>
<text x="89.8" y="227.6">Part Number</text>
<text x="151.7" y="227.2">Description</text>
<text x="207.7" y="227.6">Material</text>
<text x="57.7" y="234.7">1</text>
<text x="72.7" y="234.7">1</text>
<text x="82.7" y="234.8">Sun Gear</text>
<text x="202.7" y="234.8">Steel</text>
<text x="398.6" y="238.7">(48 rpm)</text>
<text x="57.6" y="242.4">2</text>
<text x="72.6" y="242.4">7</text>
<text x="82.5" y="242.5">Planet Gear</text>
<text x="202.7" y="242.5">Steel</text>
<text x="57.6" y="250.1">3</text>
<text x="72.7" y="250.1">1</text>
<text x="82.5" y="250.1">Ring Gear</text>
<text x="202.7" y="250.1">Steel</text>
<text x="57.6" y="257.7">4</text>
<text x="72.7" y="257.7">1</text>
<text x="82.5" y="257.8">Planet Carrier</text>
<text x="202.7" y="257.8">Steel</text>
<text x="489.9" y="258.6">4:1 Planetary</text>
<text x="57.6" y="265.4">5</text>
<text x="72.7" y="265.4">1</text>
<text x="82.9" y="265.4">Adjustment Gear</text>
<text x="202.7" y="265.4">Steel</text>
<text x="82.5" y="271.3">Planetary</text>
<text x="57.6" y="278.8">6</text>
<text x="72.7" y="278.8">1</text>
<text x="82.7" y="278.9">Output gear</text>
<text x="202.7" y="278.9">Steel</text>
<text x="400.6" y="276.5">(192 rpm)</text>
<text x="490.1" y="298.4">4:1 Planetary</text>
<text x="400.2" y="317.3">(768 rpm)</text>
<text x="269.5" y="322.3">2.1875:1 spur gear ratio</text>
<text x="359.2" y="366.1">(1680 rpm)</text>
<text x="290.8" y="378.7">To generator</text>
<text x="336.2" y="446.8" transform="rotate(-31 336.2 446.8)">Ø290</text>
<text x="419.8" y="446.7" transform="rotate(-33 419.8 446.7)">Ø290</text>
<text x="377.6" y="470.7" transform="rotate(-37 377.6 470.7)">Ø290</text>
<text x="426.9" y="484.1" transform="rotate(13 426.9 484.1)">Ø870</text>
<text x="478.4" y="489.5">Planet gear (29 teeth)</text>
<text x="378" y="519.2" transform="rotate(-32 378 519.2)">Ø290</text>
<text x="478.9" y="523.5">Ring gear (87 teeth)</text>
<text x="710" y="545.6">Hasha Dar</text>
<text x="744.5" y="545.6">14/06/2020</text>
<text x="479.1" y="553.8">Sun gear (29 teeth)</text>
<text x="820.1" y="582.7">1/1</text>
</g>
<g font-size="3.5">
<text x="39.7" y="8.9">1</text>
<text x="91" y="8.9">2</text>
<text x="142.3" y="8.8">3</text>
<text x="193.6" y="8.9">4</text>
<text x="244.9" y="8.8">5</text>
<text x="296.2" y="8.8">6</text>
<text x="347.6" y="8.8">7</text>
<text x="398.9" y="8.8">8</text>
<text x="450.2" y="8.8">9</text>
<text x="500.5" y="8.8">10</text>
<text x="551.8" y="8.9">11</text>
<text x="603.1" y="8.9">12</text>
<text x="654.5" y="8.8">13</text>
<text x="705.8" y="8.9">14</text>
<text x="757.1" y="8.8">15</text>
<text x="808.4" y="8.8">16</text>
<text x="16.3" y="30.7">A</text>
<text x="832.3" y="30.7">A</text>
<text x="16.3" y="79.3">B</text>
<text x="832.3" y="79.3">B</text>
<text x="16.2" y="128">C</text>
<text x="832.2" y="128">C</text>
<text x="16.2" y="176.7">D</text>
<text x="832.2" y="176.7">D</text>
<text x="16.3" y="225.4">E</text>
<text x="832.3" y="225.4">E</text>
<text x="16.4" y="274">F</text>
<text x="832.4" y="274">F</text>
<text x="16.1" y="322.7">G</text>
<text x="832.1" y="322.7">G</text>
<text x="16.2" y="371.3">H</text>
<text x="832.2" y="371.3">H</text>
<text x="17" y="420">I</text>
<text x="833" y="420">I</text>
<text x="16.6" y="468.7">J</text>
<text x="832.6" y="468.7">J</text>
<text x="16.3" y="517.3">K</text>
<text x="832.3" y="517.3">K</text>
<text x="16.5" y="566">L</text>
<text x="832.5" y="566">L</text>
<text x="39.7" y="587.8">1</text>
<text x="91" y="587.8">2</text>
<text x="142.3" y="587.8">3</text>
<text x="193.6" y="587.8">4</text>
<text x="244.9" y="587.8">5</text>
<text x="296.2" y="587.8">6</text>
<text x="347.6" y="587.8">7</text>
<text x="398.9" y="587.8">8</text>
<text x="450.2" y="587.8">9</text>
<text x="500.5" y="587.8">10</text>
<text x="551.8" y="587.8">11</text>
<text x="603.1" y="587.8">12</text>
<text x="654.5" y="587.8">13</text>
<text x="705.8" y="587.8">14</text>
<text x="757.1" y="587.8">15</text>
<text x="808.4" y="587.8">16</text>
</g>
<g font-size="2.5">
<text x="652" y="539.9">Dept.</text>
<text x="676" y="539.9">Technical reference</text>
<text x="710" y="539.9">Created by</text>
<text x="771" y="539.9">Approved by</text>
<text x="710" y="549.9">Document type</text>
<text x="771" y="549.9">Document status</text>
<text x="710" y="559.9">Title</text>
<text x="771" y="559.9">DWG No.</text>
<text x="771" y="576.9">Rev.</text>
<text x="781" y="576.9">Date of issue</text>
<text x="817" y="576.9">Sheet</text>
</g>
</svg>
